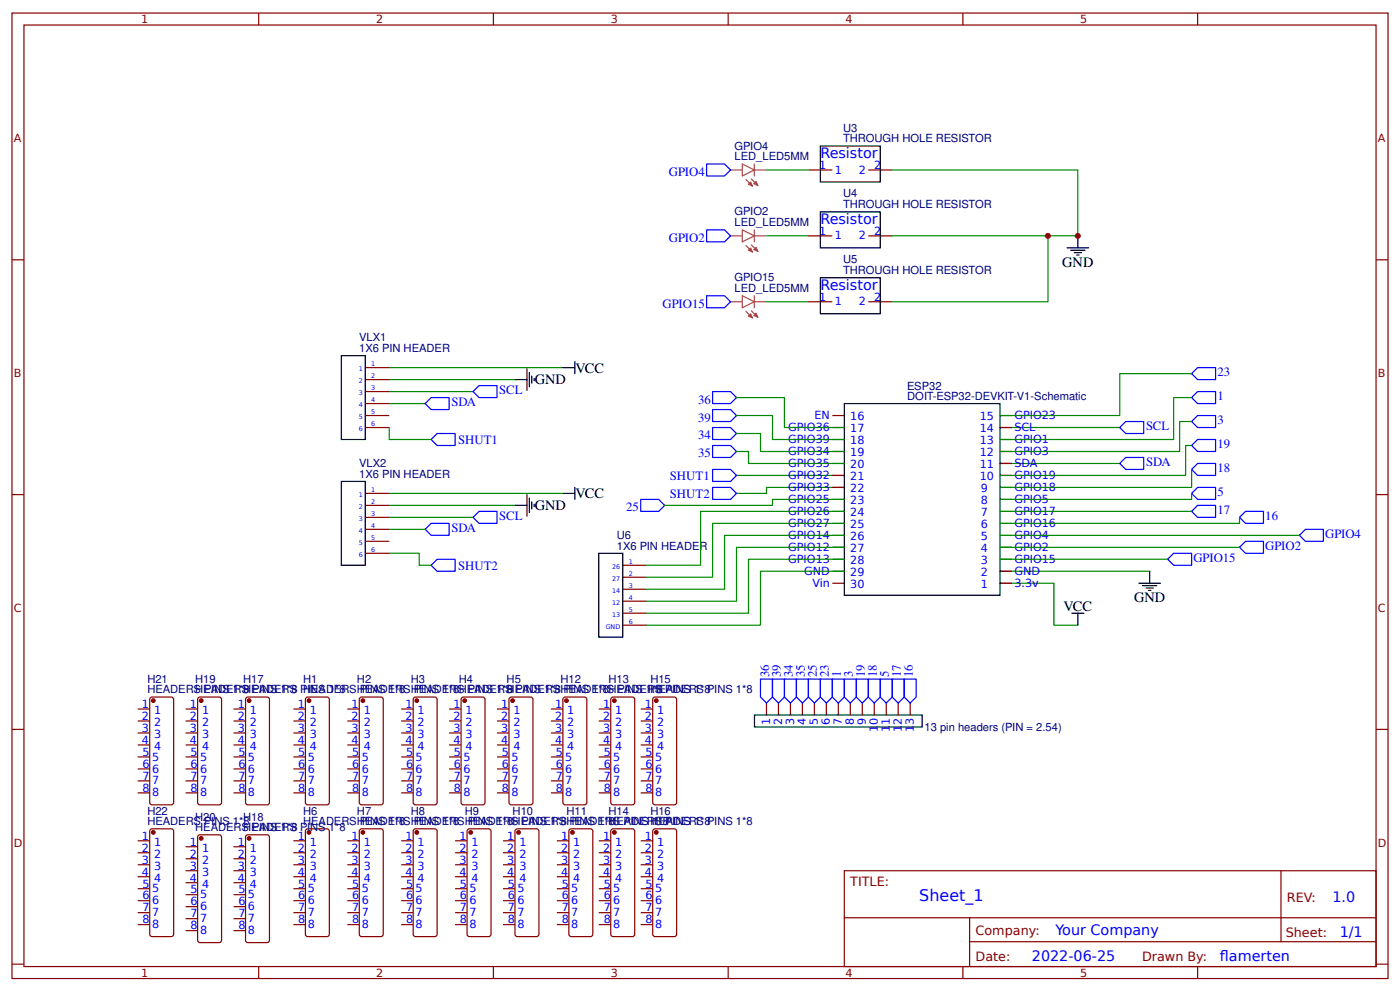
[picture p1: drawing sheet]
<svg xmlns="http://www.w3.org/2000/svg" width="309mm" height="219mm" viewBox="0 0 309 219" stroke-linecap="round" stroke-linejoin="round" font-family="sans-serif">
<g fill="none" stroke="#800" stroke-width=".26">
<path d="M2.6 2.9h304.1v213.2h-304.1zM5.3 5.5h298.7v208h-298.7zM57.1 2.9v2.6M109 2.9v2.6M160.9 2.9v2.6M212.7 2.9v2.6M264.6 2.9v2.6M178.6 37.5h5.3M191.8 37.5h5.3M2.6 57.4h2.7M178.6 52.1h5.3M191.8 52.1h5.3"/>
<path d="M304 57.4h2.7M178.6 66.6h5.3M191.8 66.6h5.3M80.7 91.8h5.3M80.7 94.4h5.3M80.7 81.2h5.3M80.7 83.8h5.3M80.7 86.5h5.3M80.7 89.1h5.3M183.9 91.8h2.6M183.9 94.4h2.6M183.9 97.1h2.6"/>
<path d="M183.9 99.7h2.6M220.9 91.8h2.7M220.9 94.4h2.7M220.9 97.1h2.7M220.9 99.7h2.7M2.6 109.2h2.7M80.7 109h5.3M80.7 111.6h5.3M80.7 114.3h5.3M80.7 116.9h5.3M80.7 119.6h5.3M183.9 102.4h2.6"/>
<path d="M183.9 105h2.6M183.9 107.7h2.6M183.9 110.3h2.6M183.9 113h2.6M183.9 115.6h2.6M183.9 118.2h2.6M220.9 102.4h2.7M220.9 105h2.7M220.9 107.7h2.7M220.9 110.3h2.7M220.9 113h2.7M220.9 115.6h2.7"/>
<path d="M220.9 118.2h2.7M304 109.2h2.7M80.7 122.2h5.3M137.6 124.9h5.3M137.6 127.5h5.3M137.6 130.1h5.3M137.6 132.8h5.3M137.6 135.4h5.3M137.6 138.1h5.3M183.9 120.9h2.6M183.9 123.5h2.6M183.9 126.2h2.6"/>
<path d="M183.9 128.8h2.6M220.9 120.9h2.7M220.9 123.5h2.7M220.9 126.2h2.7M220.9 128.8h2.7M30.4 156.6h2.7M30.4 159.3h2.7M33.3 154h4.5l.5 .2 .1 .3v22.7l-.1 .3-.5 .3h-4.2l-.3-.1-.2-.5v-22.7zM41 156.6h2.7M41 159.3h2.7M43.9 154h4.5l.5 .2v.3v22.7v.3l-.5 .3h-4.2l-.3-.1-.2-.5v-22.7zM51.6 156.6h2.6"/>
<path d="M51.6 159.3h2.6M54.5 154h4.5l.5 .2v.3v22.7v.3l-.5 .3h-4.2l-.3-.1-.3-.5v-22.7zM64.8 156.6h2.7M64.8 159.3h2.7M67.7 154h4.5l.5 .2 .1 .3v22.7l-.1 .3-.5 .3h-4.2l-.3-.1-.2-.5v-22.7zM76.7 156.6h2.7M76.7 159.3h2.7M79.6 154h4.5l.5 .2 .1 .3v22.7l-.1 .3-.5 .3h-4.2l-.3-.1-.2-.5v-22.7zM88.6 156.6h2.7M88.6 159.3h2.7M91.5 154h4.5l.5 .2 .1 .3v22.7l-.1 .3-.5 .3h-4.2l-.3-.1-.2-.5v-22.7zM99.2 156.6h2.7"/>
<path d="M99.2 159.3h2.7M101.9 154.2l.5-.2h4.2l.5 .2 .1 .3v22.7l-.1 .3-.5 .3h-4.2l-.3-.1-.2-.5zM109.8 156.6h2.6M109.8 159.3h2.6M112.5 154.2l.5-.2h4.2l.5 .2v.3v22.7v.3l-.5 .3h-4.2l-.3-.1-.3-.5zM121.7 156.6h2.7M121.7 159.3h2.7M124.6 154h4.5l.5 .2v.3v22.7v.3l-.5 .3h-4.2l-.3-.1-.2-.5v-22.7zM132.3 156.6h2.6M132.3 159.3h2.6M135.2 154h4.5l.5 .2v.3v22.7v.3l-.5 .3h-4.2l-.3-.1-.3-.5v-22.7zM141.6 156.6h2.6"/>
<path d="M141.6 159.3h2.6M144.5 154h4.5h.2l.3 .5v22.7l-.1 .3-.4 .3h-4.3l-.2-.1-.3-.5v-22.7zM169.3 155.3v2.6M172 155.3v2.6M174.6 155.3v2.6M177.3 155.3v2.6M179.9 155.3v2.6M182.6 155.3v2.6M185.2 155.3v2.6M187.9 155.3v2.6M190.5 155.3v2.6M193.1 155.3v2.6"/>
<path d="M195.8 155.3v2.6M198.4 155.3v2.6M201.1 155.3v2.6M2.6 161.1h2.7M30.4 161.9h2.7M30.4 164.5h2.7M30.4 167.2h2.7M30.4 169.8h2.7M30.4 172.5h2.7M30.4 175.1h2.7M41 161.9h2.7M41 164.5h2.7"/>
<path d="M41 167.2h2.7M41 169.8h2.7M41 172.5h2.7M41 175.1h2.7M51.6 161.9h2.6M51.6 164.5h2.6M51.6 167.2h2.6M51.6 169.8h2.6M51.6 172.5h2.6M51.6 175.1h2.6M64.8 161.9h2.7M64.8 164.5h2.7"/>
<path d="M64.8 167.2h2.7M64.8 169.8h2.7M64.8 172.5h2.7M64.8 175.1h2.7M76.7 161.9h2.7M76.7 164.5h2.7M76.7 167.2h2.7M76.7 169.8h2.7M76.7 172.5h2.7M76.7 175.1h2.7M88.6 161.9h2.7M88.6 164.5h2.7"/>
<path d="M88.6 167.2h2.7M88.6 169.8h2.7M88.6 172.5h2.7M88.6 175.1h2.7M99.2 161.9h2.7M99.2 164.5h2.7M99.2 167.2h2.7M99.2 169.8h2.7M99.2 172.5h2.7M99.2 175.1h2.7M109.8 161.9h2.6M109.8 164.5h2.6"/>
<path d="M109.8 167.2h2.6M109.8 169.8h2.6M109.8 172.5h2.6M109.8 175.1h2.6M121.7 161.9h2.7M121.7 164.5h2.7M121.7 167.2h2.7M121.7 169.8h2.7M121.7 172.5h2.7M121.7 175.1h2.7M132.3 161.9h2.6M132.3 164.5h2.6"/>
<path d="M132.3 167.2h2.6M132.3 169.8h2.6M132.3 172.5h2.6M132.3 175.1h2.6M141.6 161.9h2.6M141.6 164.5h2.6M141.6 167.2h2.6M141.6 169.8h2.6M141.6 172.5h2.6M141.6 175.1h2.6M304 161.1h2.7M30.4 185.7h2.7"/>
<path d="M30.4 188.4h2.7M30.4 191h2.7M30.4 193.6h2.7M30.4 196.3h2.7M30.4 198.9h2.7M33.1 183.3l.5-.2h4.2l.5 .2 .1 .3v22.7l-.3 .5-.3 .1h-4.2l-.3-.1-.2-.5zM41 187h2.7M41 189.7h2.7M41 192.3h2.7M41 195h2.7M41 197.6h2.7M43.7 184.7l.5-.3h4.2l.5 .3v.2v22.8l-.2 .4-.3 .1h-4.2l-.3-.1-.2-.4z"/>
<path d="M51.6 187h2.6M51.6 189.7h2.6M51.6 192.3h2.6M51.6 195h2.6M51.6 197.6h2.6M54.3 184.7l.5-.3h4.2l.5 .3v.2v22.8l-.2 .4-.3 .1h-4.2l-.3-.1-.3-.4zM64.8 185.7h2.7M64.8 188.4h2.7M64.8 191h2.7M64.8 193.6h2.7M64.8 196.3h2.7M64.8 198.9h2.7"/>
<path d="M67.5 183.3l.5-.2h4.2l.5 .2 .1 .3v22.7l-.3 .5-.3 .1h-4.2l-.3-.1-.2-.5zM76.7 185.7h2.7M76.7 188.4h2.7M76.7 191h2.7M76.7 193.6h2.7M76.7 196.3h2.7M76.7 198.9h2.7M79.4 183.3l.5-.2h4.2l.5 .2 .1 .3v22.7l-.3 .5-.3 .1h-4.2l-.3-.1-.2-.5zM88.6 185.7h2.7M88.6 188.4h2.7M88.6 191h2.7M88.6 193.6h2.7"/>
<path d="M88.6 196.3h2.7M88.6 198.9h2.7M91.4 183.3l.4-.2h4.2l.5 .2 .1 .3v22.7l-.3 .5-.3 .1h-4.2l-.3-.1-.2-.5zM100.5 185.7h2.7M100.5 188.4h2.7M100.5 191h2.7M100.5 193.6h2.7M100.5 196.3h2.7M100.5 198.9h2.7M103.3 183.3l.4-.2h4.2l.5 .2 .1 .3v22.7l-.3 .5-.3 .1h-4.2l-.3-.1-.2-.5zM111.1 185.7h2.7M111.1 188.4h2.7"/>
<path d="M111.1 191h2.7M111.1 193.6h2.7M111.1 196.3h2.7M111.1 198.9h2.7M113.8 183.3l.5-.2h4.2l.5 .2 .1 .3v22.7l-.3 .5-.3 .1h-4.2l-.3-.1-.2-.5zM123 185.7h2.7M123 188.4h2.7M123 191h2.7M123 193.6h2.7M123 196.3h2.7M123 198.9h2.7M125.7 183.3l.5-.2h4.2l.5 .2 .1 .3v22.7l-.3 .5-.3 .1h-4.2l-.3-.1-.2-.5z"/>
<path d="M132.3 185.7h2.6M132.3 188.4h2.6M132.3 191h2.6M132.3 193.6h2.6M132.3 196.3h2.6M132.3 198.9h2.6M135 183.3l.5-.2h4.2l.5 .2v.3v22.7l-.2 .5-.3 .1h-4.2l-.3-.1-.3-.5zM141.6 185.7h2.6M141.6 188.4h2.6M141.6 191h2.6M141.6 193.6h2.6M141.6 196.3h2.6"/>
<path d="M141.6 198.9h2.6M144.3 183.3l.4-.2h4.3l.4 .2 .1 .3v22.7l-.3 .5-.2 .1h-4.3l-.2-.1-.3-.5zM186.5 192.3h117.5v21.2h-117.5zM283 192.3v15.7M2.6 213h2.7M30.4 201.6h2.7M30.4 204.2h2.7M41 200.3h2.7M41 202.9h2.7M41 205.6h2.7M51.6 200.3h2.6M51.6 202.9h2.6"/>
<path d="M51.6 205.6h2.6M57.1 213.5v2.6M64.8 201.6h2.7M64.8 204.2h2.7M76.7 201.6h2.7M76.7 204.2h2.7M88.6 201.6h2.7M88.6 204.2h2.7M100.5 201.6h2.7M100.5 204.2h2.7M109 213.5v2.6M111.1 201.6h2.7"/>
<path d="M111.1 204.2h2.7M123 201.6h2.7M123 204.2h2.7M132.3 201.6h2.6M132.3 204.2h2.6M141.6 201.6h2.6M141.6 204.2h2.6M160.9 213.5v2.6M186.6 202.7h117.3M212.7 213.5v2.6M214.2 208h89.7M214.2 202.7v10.6"/>
<path d="M264.6 213.5v2.6M304 213h2.7"/>
</g>
<g fill="none" stroke="#000" stroke-width=".26">
<path d="M181.2 32.3h13.3v7.9h-13.3zM181.2 46.8h13.3v7.9h-13.3zM235.7 54.7h4.8M236.5 55.3h3.2M237.3 55.8h1.6M237.9 56.3h.5M238.1 52.1v2.6M75.4 78.6h5.3v18.5h-5.3zM127 79.9v2.6M181.2 61.4h13.3v7.9h-13.3zM113.8 83.8h2.6M116.4 81.5v4.7"/>
<path d="M116.9 82.3v3.1M117.5 83.1v1.5M118 83.6v.5M124.4 81.2h2.6M186.5 89.1h34.4v42.4h-34.4zM75.4 106.3h5.3v18.6h-5.3zM113.8 111.6h2.6M116.4 109.2v4.8M116.9 110v3.2M117.5 110.8v1.6M118 111.4v.5M124.4 109h2.6"/>
<path d="M127 107.7v2.6M132.3 122.2h5.3v18.5h-5.3zM236.8 135.4h2.6M238.1 135.4v2.7M251.6 128.8h4.8M252.4 129.4h3.2M253.2 129.9h1.6M253.7 130.4h.6M254 126.2v2.6M166.7 157.9h37v2.7h-37z"/>
</g>
<g fill="none" stroke="#00f" stroke-width=".26">
<path d="M156.1 36.2h4l1.3 1.3-1.3 1.4h-4zM156.1 50.8h4l1.3 1.3-1.3 1.3h-4zM156.1 65.3h4l1.3 1.3-1.3 1.4h-4zM95.2 97.1l1.4-1.3h3.9v2.6h-3.9zM95.2 87.8h4v2.7h-4l-1.3-1.4zM104.5 86.5l1.3-1.3h4v2.6h-4zM157.4 86.5h4l1.3 1.3-1.3 1.3h-4zM157.4 90.5h4l1.3 1.3-1.3 1.3h-4zM157.4 94.4h4l1.3 1.4-1.3 1.3h-4zM157.4 98.4h4l1.3 1.3-1.3 1.3h-4zM247.4 94.4l1.3-1.3h4v2.7h-4zM263.3 82.5l1.3-1.3h4v2.6h-4z"/>
<path d="M263.3 87.8l1.3-1.3h4v2.6h-4zM263.3 93.1l1.3-1.3h4v2.6h-4zM263.3 98.4l1.3-1.3h4v2.6h-4zM95.2 115.6h4v2.6h-4l-1.3-1.3zM104.5 114.3l1.3-1.3h4v2.6h-4zM141.6 110.3h3.9l1.3 1.3-1.3 1.4h-3.9zM157.4 107.7h4l1.3 1.3-1.3 1.3h-4zM157.4 103.7h4l1.3 1.3-1.3 1.3h-4zM247.4 102.4l1.3-1.4h4v2.7h-4zM263.3 103.7l1.3-1.3h4v2.6h-4zM263.3 109l1.3-1.3h4v2.6h-4zM263.3 113l1.3-1.4h4v2.7h-4z"/>
<path d="M275.2 113h3.9v2.6h-3.9l-1.4-1.3zM287.1 118.2l1.3-1.3h4v2.7h-4zM95.2 124.9l1.4-1.4h3.9v2.7h-3.9zM259.3 122.2h4v2.7h-4l-1.3-1.4zM273.8 120.9l1.4-1.3h3.9v2.6h-3.9zM168 150h2.7v4l-1.4 1.3-1.3-1.3zM170.7 150h2.6v4l-1.3 1.3-1.3-1.3zM173.3 150h2.6v4l-1.3 1.3-1.3-1.3zM175.9 150h2.7v4l-1.3 1.3-1.4-1.3zM178.6 150h2.6v4l-1.3 1.3-1.3-1.3zM181.2 150h2.7v4l-1.3 1.3-1.4-1.3zM183.9 150h2.6v4l-1.3 1.3-1.3-1.3z"/>
<path d="M186.5 150h2.7v4l-1.3 1.3-1.4-1.3zM189.2 150h2.6v4l-1.3 1.3-1.3-1.3zM191.8 150h2.7v4l-1.4 1.3-1.3-1.3zM194.5 150h2.6v4l-1.3 1.3-1.3-1.3zM197.1 150h2.7v4l-1.4 1.3-1.3-1.3zM199.8 150h2.6v4l-1.3 1.3-1.3-1.3z"/>
</g>
<g fill="none" stroke="#080" stroke-width=".26">
<path d="M169.3 37.5h9.3M197.1 37.5h41v14.6h-41M169.3 52.1h9.3M231.5 52.1v14.5h-34.4M169.3 66.6h9.3M86 94.4v2.7h9.2M86 89.1h7.9M86 86.5h18.5M86 83.8h27.8M86 81.2h38.4M162.7 87.8h10.6v6.6h13.2M162.7 91.8h8v5.3h15.8"/>
<path d="M162.7 95.8h5.3v3.9h18.5M162.7 99.7h2.7v2.7h21.1M220.9 94.4h26.5M263.3 82.5h-15.9v9.3h-26.5M263.3 87.8h-4v9.3h-38.4M263.3 93.1h-2.7v6.6h-39.7M263.3 98.4h-1.4v6.6h-41M86 109h38.4M86 111.6h27.8M86 114.3h18.5M86 116.9h7.9M162.7 105h23.8"/>
<path d="M186.5 107.7h-17.2v1.3h-6.6M186.5 118.2h-26.4v11.9h-17.2M186.5 115.6h-29.1v11.9h-14.5M186.5 113h-31.7v11.9h-11.9M186.5 110.3h-15.8v1.3h-23.9M220.9 102.4h26.5M220.9 118.2h66.2M220.9 113h42.4M263.3 103.7v4h-42.4M263.3 109v1.3h-42.4M273.8 114.3v1.3h-52.9M86 122.2h6.6v2.7h2.6"/>
<path d="M186.5 126.2h-18.5v11.9h-25.1M186.5 123.5h-21.1v11.9h-22.5M186.5 120.9h-23.8v11.9h-19.8M220.9 128.8h11.9v9.3h5.3M220.9 126.2h33.1M220.9 120.9h52.9M220.9 123.5h37.1"/>
</g>
<g fill="none" stroke="#a54b4b" stroke-width=".26">
<path d="M161.4 37.5h2.6M164 36.2l2.6 1.3-2.6 1.4zM164.8 39.7l1.4 1.4M166 39.5l1.4 1.5M166.6 36.2v2.7M166.7 37.5h2.6M161.4 52.1h2.6M164 50.8l2.6 1.3-2.6 1.3zM164.8 54.2l1.4 1.5M166 54.1l1.4 1.4M166.6 50.8v2.6M166.7 52.1h2.6"/>
<path d="M161.4 66.6h2.6M164 65.3l2.6 1.3-2.6 1.4zM164.8 68.8l1.4 1.4M166 68.6l1.4 1.5M166.6 65.3v2.7M166.7 66.6h2.6"/>
</g>
<g fill="#a54b4b" stroke="#a54b4b" stroke-width=".22">
<path d="M165.3 40.7l.6-.5 .3 .9z"/>
<path d="M166.5 40.6l.5-.5 .4 .9z"/>
<path d="M165.3 55.3l.6-.6 .3 1z"/>
<path d="M166.5 55.1l.5-.5 .4 .9z"/>
<path d="M165.3 69.8l.6-.5 .3 .9z"/>
<path d="M166.5 69.7l.5-.5 .4 .9z"/>
</g>
<g fill="#800" stroke="#800" stroke-width=".26">
<circle cx="68.3" cy="154.8" r=".4"/>
<circle cx="80.2" cy="154.8" r=".4"/>
<circle cx="92.1" cy="154.8" r=".4"/>
<circle cx="102.7" cy="154.8" r=".4"/>
<circle cx="113.2" cy="154.8" r=".4"/>
<circle cx="68.3" cy="183.9" r=".4"/>
<circle cx="80.2" cy="183.9" r=".4"/>
<circle cx="92.1" cy="183.9" r=".4"/>
<circle cx="104" cy="183.9" r=".4"/>
<circle cx="114.6" cy="183.9" r=".4"/>
<circle cx="126.5" cy="183.9" r=".4"/>
<circle cx="125.1" cy="154.8" r=".4"/>
<circle cx="135.7" cy="154.8" r=".4"/>
<circle cx="135.7" cy="183.9" r=".4"/>
<circle cx="145" cy="154.8" r=".4"/>
<circle cx="145" cy="183.9" r=".4"/>
<circle cx="55" cy="154.8" r=".4"/>
<circle cx="55" cy="185.2" r=".4"/>
<circle cx="44.4" cy="154.8" r=".4"/>
<circle cx="44.4" cy="185.2" r=".4"/>
<circle cx="33.9" cy="154.8" r=".4"/>
<circle cx="33.9" cy="183.9" r=".4"/>
</g>
<g fill="#c00">
<circle cx="238.1" cy="52.1" r=".66"/>
<circle cx="231.5" cy="52.1" r=".66"/>
</g>
<text font-size="3.5" fill="#00f" x="203.1" y="199.1">Sheet_1</text>
<g font-size="3.2" fill="#00f">
<text x="181.2" y="34.9">Resistor</text>
<text x="181.2" y="49.5">Resistor</text>
<text x="181.2" y="64">Resistor</text>
<text x="294.4" y="199.3">1.0</text>
<text x="233.2" y="206.4">Your Company</text>
<text x="296" y="207">1/1</text>
<text x="228" y="212.3">2022-06-25</text>
<text x="269.5" y="212.2">famerten</text>
<text x="269.5" y="212.2">l</text>
</g>
<g font-size="3.2">
<text x="234.7" y="59">GND</text>
<text x="127.1" y="82.3">VCC</text>
<text x="118.1" y="84.9">GND</text>
<text x="118.1" y="112.7">GND</text>
<text x="127.1" y="110.1">VCC</text>
<text x="234.9" y="134.9">VCC</text>
<text x="250.6" y="133.1">GND</text>
</g>
<g font-size="2.8" fill="#00f">
<text x="147.8" y="38.9">GPIO4</text>
<text x="147.8" y="53.4">GPIO2</text>
<text x="146.4" y="68">GPIO15</text>
<text x="269" y="83.1">23</text>
<text x="99.7" y="89.7">SDA</text>
<text x="110.3" y="87.1">SCL</text>
<text x="154.2" y="89.1">36</text>
<text x="269" y="88.4">1</text>
<text x="154.2" y="93.1">39</text>
<text x="253.2" y="95">SCL</text>
<text x="269" y="93.7">3</text>
<text x="101.2" y="98">SHUT1</text>
<text x="154.2" y="97.1">34</text>
<text x="154.2" y="101">35</text>
<text x="269" y="99">19</text>
<text x="148" y="106">SHUT1</text>
<text x="253.2" y="103">SDA</text>
<text x="269" y="104.3">18</text>
<text x="138.3" y="113">25</text>
<text x="148" y="109.9">SHUT2</text>
<text x="269" y="109.5">5</text>
<text x="269" y="113.5">17</text>
<text x="99.7" y="117.5">SDA</text>
<text x="110.3" y="114.9">SCL</text>
<text x="279.5" y="114.8">16</text>
<text x="292.8" y="118.8">GPIO4</text>
<text x="101.2" y="125.8">SHUT2</text>
<text x="263.7" y="124.1">GPIO15</text>
<text x="279.5" y="121.5">GPIO2</text>
<text x="169.9" y="149.6" transform="rotate(-90 169.9 149.6)">36</text>
<text x="172.5" y="149.6" transform="rotate(-90 172.5 149.6)">39</text>
<text x="175.2" y="149.6" transform="rotate(-90 175.2 149.6)">34</text>
<text x="177.8" y="149.6" transform="rotate(-90 177.8 149.6)">35</text>
<text x="180.5" y="149.6" transform="rotate(-90 180.5 149.6)">25</text>
<text x="183.1" y="149.6" transform="rotate(-90 183.1 149.6)">23</text>
<text x="185.8" y="149.6" transform="rotate(-90 185.8 149.6)">1</text>
<text x="188.4" y="149.6" transform="rotate(-90 188.4 149.6)">3</text>
<text x="191.1" y="149.6" transform="rotate(-90 191.1 149.6)">19</text>
<text x="193.7" y="149.6" transform="rotate(-90 193.7 149.6)">18</text>
<text x="196.4" y="149.6" transform="rotate(-90 196.4 149.6)">5</text>
<text x="199" y="149.6" transform="rotate(-90 199 149.6)">17</text>
<text x="201.6" y="149.6" transform="rotate(-90 201.6 149.6)">16</text>
</g>
<g font-size="2.8" fill="#800">
<text x="187.9" y="195.8">TITLE:</text>
<text x="284.3" y="199.3">REV:</text>
<text x="215.5" y="206.4">Company:</text>
<text x="284.1" y="206.9">Sheet:</text>
<text x="215.5" y="212.2">Date:</text>
<text x="252.3" y="212.2">Drawn By:</text>
</g>
<g font-size="2.5" fill="#800">
<text x="31.2" y="5.1">1</text>
<text x="83.1" y="5.1">2</text>
<text x="134.9" y="5.1">3</text>
<text x="186.8" y="5.1">4</text>
<text x="238.7" y="5.1">5</text>
<text x="3" y="31.5">A</text>
<text x="304.4" y="31.5">A</text>
<text x="3" y="83.3">B</text>
<text x="304.4" y="83.3">B</text>
<text x="3" y="135.2">C</text>
<text x="304.4" y="135.2">C</text>
<text x="3" y="187">D</text>
<text x="304.4" y="187">D</text>
<text x="31.2" y="215.7">1</text>
<text x="83.1" y="215.7">2</text>
<text x="134.9" y="215.7">3</text>
<text x="186.8" y="215.7">4</text>
<text x="238.7" y="215.7">5</text>
</g>
<g font-size="2.5" fill="#000080">
<text x="186.3" y="29.1">U3</text>
<text x="162.3" y="35.4">LED_LED5MM</text>
<text x="162.3" y="33">GPIO4</text>
<text x="186.3" y="31.5">THROUGH HOLE RESISTOR</text>
<text x="162.3" y="47.6">GPIO2</text>
<text x="186.3" y="46">THROUGH HOLE RESISTOR</text>
<text x="186.3" y="43.6">U4</text>
<text x="162.3" y="50">LED_LED5MM</text>
<text x="186.3" y="58.2">U5</text>
<text x="162.3" y="64.5">LED_LED5MM</text>
<text x="162.3" y="62.1">GPIO15</text>
<text x="186.3" y="60.6">THROUGH HOLE RESISTOR</text>
<text x="79.4" y="77.8">1X6 PIN HEADER</text>
<text x="79.4" y="75.4">VLX1</text>
<text x="200.4" y="88.3">DOIT-ESP32-DEVKIT-V1-Schematic</text>
<text x="200.4" y="86">ESP32</text>
<text x="79.4" y="105.5">1X6 PIN HEADER</text>
<text x="79.4" y="103.2">VLX2</text>
<text x="136.3" y="119">U6</text>
<text x="136.3" y="121.4">1X6 PIN HEADER</text>
<text x="32.6" y="153.1">HEADERS PINS 1*8</text>
<text x="32.6" y="150.8">H21</text>
<text x="43.1" y="153.1">HEADERS PINS 1*8 HEADERS PINS 1*8 HEADERS PINS 1*8</text>
<text x="43.1" y="150.8">H19</text>
<text x="53.7" y="153.1">HEADERS PINS 1*8</text>
<text x="53.7" y="150.8">H17</text>
<text x="66.9" y="150.8">H1</text>
<text x="78.9" y="153.1">HEADERS PINS 1*8HEADERS PINS 1*8HEADERS PINS 1*8</text>
<text x="78.9" y="150.8">H2</text>
<text x="90.8" y="150.8">H3</text>
<text x="101.3" y="150.8">H4</text>
<text x="111.9" y="153.1">HEADERS PINS 1*8HEADERS PINS 1*8</text>
<text x="111.9" y="150.8">H5</text>
<text x="123.8" y="150.8">H12</text>
<text x="134.4" y="150.8">H13</text>
<text x="143.7" y="153.1">HEADERS PINS 1*8</text>
<text x="143.7" y="150.8">H15</text>
<text x="204.3" y="161.4">13 pin headers (PIN = 2.54)</text>
<text x="32.6" y="179.9">H22</text>
<text x="66.9" y="179.9">H6</text>
<text x="78.9" y="179.9">H7</text>
<text x="90.8" y="179.9">H8</text>
<text x="102.7" y="179.9">H9</text>
<text x="113.3" y="179.9">H10</text>
<text x="125.2" y="179.9">H11</text>
<text x="134.4" y="179.9">H14</text>
<text x="143.7" y="179.9">H16</text>
<text x="32.6" y="182.2">HEADERS PINS 1*8</text>
<text x="43.1" y="183.6">HEADERS PINS 1*8</text>
<text x="43.1" y="181.3">H20</text>
<text x="53.7" y="183.6">HEADERS PINS 1*8</text>
<text x="53.7" y="181.3">H18</text>
<text x="66.9" y="182.2">HEADERS PINS 1*8 HEADERS PINS 1*8HEADERS PINS 1*8</text>
<text x="78.9" y="182.2">HEADERS PINS 1*8 HEADERS PINS 1*8HEADERS PINS 1*8</text>
<text x="134.4" y="182.2">HEADERS PINS 1*8</text>
<text x="143.7" y="182.2">HEADERS PINS 1*8</text>
</g>
<g font-size="2.5" fill="#00f">
<text x="181" y="37.3">1</text>
<text x="184.4" y="38.3">1</text>
<text x="189.7" y="38.3">2</text>
<text x="193.1" y="37.3">2</text>
<text x="181" y="51.8">1</text>
<text x="184.4" y="52.9">1</text>
<text x="189.7" y="52.9">2</text>
<text x="193.1" y="51.8">2</text>
<text x="181" y="66.4">1</text>
<text x="184.4" y="67.4">1</text>
<text x="189.7" y="67.4">2</text>
<text x="193.1" y="66.4">2</text>
<text x="174.1" y="95.2">GPIO36</text>
<text x="179.9" y="92.6">EN</text>
<text x="187.9" y="92.8">16</text>
<text x="187.9" y="95.5">17</text>
<text x="216.5" y="92.8">15</text>
<text x="216.5" y="95.5">14</text>
<text x="224.1" y="92.6">GPIO23</text>
<text x="224.1" y="95.2">SCL</text>
<text x="174.1" y="97.9">GPIO39</text>
<text x="174.1" y="100.5">GPIO34</text>
<text x="187.9" y="98.1">18</text>
<text x="187.9" y="100.8">19</text>
<text x="216.5" y="98.1">13</text>
<text x="216.5" y="100.8">12</text>
<text x="224.1" y="97.9">GPIO1</text>
<text x="224.1" y="100.5">GPIO3</text>
<text x="174.1" y="103.2">GPIO35</text>
<text x="174.1" y="105.8">GPIO32</text>
<text x="187.9" y="103.4">20</text>
<text x="187.9" y="106.1">21</text>
<text x="216.5" y="103.4">11</text>
<text x="216.5" y="106.1">10</text>
<text x="224.1" y="103.2">SDA</text>
<text x="224.1" y="105.8">GPIO19</text>
<text x="174.1" y="108.5">GPIO33</text>
<text x="174.1" y="111.1">GPIO25</text>
<text x="174.1" y="113.7">GPIO26</text>
<text x="187.9" y="108.7">22</text>
<text x="187.9" y="111.4">23</text>
<text x="216.7" y="108.7">9</text>
<text x="216.7" y="111.4">8</text>
<text x="224.1" y="108.5">GPIO18</text>
<text x="224.1" y="111.1">GPIO5</text>
<text x="224.1" y="113.7">GPIO17</text>
<text x="174.1" y="116.4">GPIO27</text>
<text x="174.1" y="119">GPIO14</text>
<text x="187.9" y="114">24</text>
<text x="187.9" y="116.7">25</text>
<text x="187.9" y="119.3">26</text>
<text x="216.7" y="114">7</text>
<text x="216.7" y="116.7">6</text>
<text x="216.7" y="119.3">5</text>
<text x="224.1" y="116.4">GPIO16</text>
<text x="224.1" y="119">GPIO4</text>
<text x="174.1" y="121.7">GPIO12</text>
<text x="174.1" y="124.3">GPIO13</text>
<text x="187.9" y="121.9">27</text>
<text x="187.9" y="124.6">28</text>
<text x="216.7" y="121.9">4</text>
<text x="216.7" y="124.6">3</text>
<text x="224.1" y="121.7">GPIO2</text>
<text x="224.1" y="124.3">GPIO15</text>
<text x="177.7" y="127">GND</text>
<text x="179.5" y="129.6">Vin</text>
<text x="187.9" y="127.2">29</text>
<text x="187.9" y="129.9">30</text>
<text x="216.7" y="127.2">2</text>
<text x="216.7" y="129.9">1</text>
<text x="224.1" y="127">GND</text>
<text x="224.1" y="129.6">3.3v</text>
<text x="31.4" y="156.3">1</text>
<text x="31.4" y="159">2</text>
<text x="31.4" y="161.6">3</text>
<text x="34.1" y="157.7">1</text>
<text x="34.1" y="160.3">2</text>
<text x="42" y="156.3">1</text>
<text x="42" y="159">2</text>
<text x="42" y="161.6">3</text>
<text x="44.6" y="157.7">1</text>
<text x="44.6" y="160.3">2</text>
<text x="52.5" y="156.3">1</text>
<text x="52.5" y="159">2</text>
<text x="52.5" y="161.6">3</text>
<text x="55.2" y="157.7">1</text>
<text x="55.2" y="160.3">2</text>
<text x="65.8" y="156.3">1</text>
<text x="65.8" y="159">2</text>
<text x="65.8" y="161.6">3</text>
<text x="68.4" y="157.7">1</text>
<text x="68.4" y="160.3">2</text>
<text x="77.7" y="156.3">1</text>
<text x="77.7" y="159">2</text>
<text x="77.7" y="161.6">3</text>
<text x="80.4" y="157.7">1</text>
<text x="80.4" y="160.3">2</text>
<text x="89.6" y="156.3">1</text>
<text x="89.6" y="159">2</text>
<text x="89.6" y="161.6">3</text>
<text x="92.3" y="157.7">1</text>
<text x="92.3" y="160.3">2</text>
<text x="100.2" y="156.3">1</text>
<text x="100.2" y="159">2</text>
<text x="100.2" y="161.6">3</text>
<text x="102.8" y="157.7">1</text>
<text x="102.8" y="160.3">2</text>
<text x="110.7" y="156.3">1</text>
<text x="110.7" y="159">2</text>
<text x="110.7" y="161.6">3</text>
<text x="113.4" y="157.7">1</text>
<text x="113.4" y="160.3">2</text>
<text x="122.7" y="156.3">1</text>
<text x="122.7" y="159">2</text>
<text x="122.7" y="161.6">3</text>
<text x="125.3" y="157.7">1</text>
<text x="125.3" y="160.3">2</text>
<text x="133.2" y="156.3">1</text>
<text x="133.2" y="159">2</text>
<text x="133.2" y="161.6">3</text>
<text x="135.9" y="157.7">1</text>
<text x="135.9" y="160.3">2</text>
<text x="142.5" y="156.3">1</text>
<text x="142.5" y="159">2</text>
<text x="142.5" y="161.6">3</text>
<text x="145.2" y="157.7">1</text>
<text x="145.2" y="160.3">2</text>
<text x="170.1" y="160" transform="rotate(-90 170.1 160)">1</text>
<text x="172.8" y="160" transform="rotate(-90 172.8 160)">2</text>
<text x="175.4" y="160" transform="rotate(-90 175.4 160)">3</text>
<text x="178.1" y="160" transform="rotate(-90 178.1 160)">4</text>
<text x="180.7" y="160" transform="rotate(-90 180.7 160)">5</text>
<text x="183.4" y="160" transform="rotate(-90 183.4 160)">6</text>
<text x="186" y="160" transform="rotate(-90 186 160)">7</text>
<text x="188.6" y="160" transform="rotate(-90 188.6 160)">8</text>
<text x="191.3" y="160" transform="rotate(-90 191.3 160)">9</text>
<text x="193.9" y="161.6" transform="rotate(-90 193.9 161.6)">10</text>
<text x="196.6" y="161.6" transform="rotate(-90 196.6 161.6)">11</text>
<text x="199.2" y="161.6" transform="rotate(-90 199.2 161.6)">12</text>
<text x="201.9" y="161.6" transform="rotate(-90 201.9 161.6)">13</text>
<text x="31.4" y="164.3">4</text>
<text x="31.5" y="166.9">5</text>
<text x="33.6" y="168">5</text>
<text x="34.1" y="163">3</text>
<text x="34.1" y="165.6">4</text>
<text x="42" y="164.3">4</text>
<text x="42.1" y="166.9">5</text>
<text x="44.2" y="168">5</text>
<text x="44.6" y="163">3</text>
<text x="44.6" y="165.6">4</text>
<text x="52.5" y="164.3">4</text>
<text x="52.7" y="166.9">5</text>
<text x="54.8" y="168">5</text>
<text x="55.2" y="163">3</text>
<text x="55.2" y="165.6">4</text>
<text x="65.8" y="164.3">4</text>
<text x="65.9" y="166.9">5</text>
<text x="68" y="168">5</text>
<text x="68.4" y="163">3</text>
<text x="68.4" y="165.6">4</text>
<text x="77.7" y="164.3">4</text>
<text x="77.8" y="166.9">5</text>
<text x="79.9" y="168">5</text>
<text x="80.4" y="163">3</text>
<text x="80.4" y="165.6">4</text>
<text x="89.6" y="164.3">4</text>
<text x="89.7" y="166.9">5</text>
<text x="91.8" y="168">5</text>
<text x="92.3" y="163">3</text>
<text x="92.3" y="165.6">4</text>
<text x="100.2" y="164.3">4</text>
<text x="100.3" y="166.9">5</text>
<text x="102.4" y="168">5</text>
<text x="102.8" y="163">3</text>
<text x="102.8" y="165.6">4</text>
<text x="110.7" y="164.3">4</text>
<text x="110.9" y="166.9">5</text>
<text x="113" y="168">5</text>
<text x="113.4" y="163">3</text>
<text x="113.4" y="165.6">4</text>
<text x="122.7" y="164.3">4</text>
<text x="122.8" y="166.9">5</text>
<text x="124.9" y="168">5</text>
<text x="125.3" y="163">3</text>
<text x="125.3" y="165.6">4</text>
<text x="133.2" y="164.3">4</text>
<text x="133.4" y="166.9">5</text>
<text x="135.5" y="168">5</text>
<text x="135.9" y="163">3</text>
<text x="135.9" y="165.6">4</text>
<text x="142.5" y="164.3">4</text>
<text x="142.6" y="166.9">5</text>
<text x="144.7" y="168">5</text>
<text x="145.2" y="163">3</text>
<text x="145.2" y="165.6">4</text>
<text x="31.5" y="169.6">6</text>
<text x="31.5" y="172.2">7</text>
<text x="33.6" y="170.6">6</text>
<text x="33.6" y="173.3">7</text>
<text x="42.1" y="169.6">6</text>
<text x="42.1" y="172.2">7</text>
<text x="44.2" y="170.6">6</text>
<text x="44.2" y="173.3">7</text>
<text x="52.7" y="169.6">6</text>
<text x="52.7" y="172.2">7</text>
<text x="54.8" y="170.6">6</text>
<text x="54.8" y="173.3">7</text>
<text x="65.9" y="169.6">6</text>
<text x="65.9" y="172.2">7</text>
<text x="68" y="170.6">6</text>
<text x="68" y="173.3">7</text>
<text x="77.8" y="169.6">6</text>
<text x="77.8" y="172.2">7</text>
<text x="79.9" y="170.6">6</text>
<text x="79.9" y="173.3">7</text>
<text x="89.7" y="169.6">6</text>
<text x="89.7" y="172.2">7</text>
<text x="91.8" y="170.6">6</text>
<text x="91.8" y="173.3">7</text>
<text x="100.3" y="169.6">6</text>
<text x="100.3" y="172.2">7</text>
<text x="102.4" y="170.6">6</text>
<text x="102.4" y="173.3">7</text>
<text x="110.9" y="169.6">6</text>
<text x="110.9" y="172.2">7</text>
<text x="113" y="170.6">6</text>
<text x="113" y="173.3">7</text>
<text x="122.8" y="169.6">6</text>
<text x="122.8" y="172.2">7</text>
<text x="124.9" y="170.6">6</text>
<text x="124.9" y="173.3">7</text>
<text x="133.4" y="169.6">6</text>
<text x="133.4" y="172.2">7</text>
<text x="135.5" y="170.6">6</text>
<text x="135.5" y="173.3">7</text>
<text x="142.6" y="169.6">6</text>
<text x="142.6" y="172.2">7</text>
<text x="144.7" y="170.6">6</text>
<text x="144.7" y="173.3">7</text>
<text x="31.5" y="174.9">8</text>
<text x="33.6" y="175.9">8</text>
<text x="42.1" y="174.9">8</text>
<text x="44.2" y="175.9">8</text>
<text x="52.7" y="174.9">8</text>
<text x="54.8" y="175.9">8</text>
<text x="65.9" y="174.9">8</text>
<text x="68" y="175.9">8</text>
<text x="77.8" y="174.9">8</text>
<text x="79.9" y="175.9">8</text>
<text x="89.7" y="174.9">8</text>
<text x="91.8" y="175.9">8</text>
<text x="100.3" y="174.9">8</text>
<text x="102.4" y="175.9">8</text>
<text x="110.9" y="174.9">8</text>
<text x="113" y="175.9">8</text>
<text x="122.8" y="174.9">8</text>
<text x="124.9" y="175.9">8</text>
<text x="133.4" y="174.9">8</text>
<text x="135.5" y="175.9">8</text>
<text x="142.6" y="174.9">8</text>
<text x="144.7" y="175.9">8</text>
<text x="31.4" y="185.4">1</text>
<text x="65.8" y="185.4">1</text>
<text x="77.7" y="185.4">1</text>
<text x="89.6" y="185.4">1</text>
<text x="101.5" y="185.4">1</text>
<text x="112.1" y="185.4">1</text>
<text x="124" y="185.4">1</text>
<text x="133.2" y="185.4">1</text>
<text x="142.5" y="185.4">1</text>
<text x="31.4" y="188.1">2</text>
<text x="31.4" y="190.7">3</text>
<text x="34.1" y="186.8">1</text>
<text x="34.1" y="189.4">2</text>
<text x="42" y="186.8">1</text>
<text x="42" y="189.4">2</text>
<text x="44.6" y="188.1">1</text>
<text x="44.6" y="190.7">2</text>
<text x="52.5" y="186.8">1</text>
<text x="52.5" y="189.4">2</text>
<text x="55.2" y="188.1">1</text>
<text x="55.2" y="190.7">2</text>
<text x="65.8" y="188.1">2</text>
<text x="65.8" y="190.7">3</text>
<text x="68.4" y="186.8">1</text>
<text x="68.4" y="189.4">2</text>
<text x="77.7" y="188.1">2</text>
<text x="77.7" y="190.7">3</text>
<text x="80.4" y="186.8">1</text>
<text x="80.4" y="189.4">2</text>
<text x="89.6" y="188.1">2</text>
<text x="89.6" y="190.7">3</text>
<text x="92.3" y="186.8">1</text>
<text x="92.3" y="189.4">2</text>
<text x="101.5" y="188.1">2</text>
<text x="101.5" y="190.7">3</text>
<text x="104.2" y="186.8">1</text>
<text x="104.2" y="189.4">2</text>
<text x="112.1" y="188.1">2</text>
<text x="112.1" y="190.7">3</text>
<text x="114.7" y="186.8">1</text>
<text x="114.7" y="189.4">2</text>
<text x="124" y="188.1">2</text>
<text x="124" y="190.7">3</text>
<text x="126.7" y="186.8">1</text>
<text x="126.7" y="189.4">2</text>
<text x="133.2" y="188.1">2</text>
<text x="133.2" y="190.7">3</text>
<text x="135.9" y="186.8">1</text>
<text x="135.9" y="189.4">2</text>
<text x="142.5" y="188.1">2</text>
<text x="142.5" y="190.7">3</text>
<text x="145.2" y="186.8">1</text>
<text x="145.2" y="189.4">2</text>
<text x="31.4" y="193.4">4</text>
<text x="31.5" y="196">5</text>
<text x="33.6" y="197.1">5</text>
<text x="34.1" y="192.1">3</text>
<text x="34.1" y="194.7">4</text>
<text x="42" y="192.1">3</text>
<text x="42" y="194.7">4</text>
<text x="42.1" y="197.4">5</text>
<text x="44.6" y="193.4">3</text>
<text x="44.6" y="196">4</text>
<text x="52.5" y="192.1">3</text>
<text x="52.5" y="194.7">4</text>
<text x="52.7" y="197.4">5</text>
<text x="55.2" y="193.4">3</text>
<text x="55.2" y="196">4</text>
<text x="65.8" y="193.4">4</text>
<text x="65.9" y="196">5</text>
<text x="68" y="197.1">5</text>
<text x="68.4" y="192.1">3</text>
<text x="68.4" y="194.7">4</text>
<text x="77.7" y="193.4">4</text>
<text x="77.8" y="196">5</text>
<text x="79.9" y="197.1">5</text>
<text x="80.4" y="192.1">3</text>
<text x="80.4" y="194.7">4</text>
<text x="89.6" y="193.4">4</text>
<text x="89.7" y="196">5</text>
<text x="91.8" y="197.1">5</text>
<text x="92.3" y="192.1">3</text>
<text x="92.3" y="194.7">4</text>
<text x="101.5" y="193.4">4</text>
<text x="101.6" y="196">5</text>
<text x="103.7" y="197.1">5</text>
<text x="104.2" y="192.1">3</text>
<text x="104.2" y="194.7">4</text>
<text x="112.1" y="193.4">4</text>
<text x="112.2" y="196">5</text>
<text x="114.3" y="197.1">5</text>
<text x="114.7" y="192.1">3</text>
<text x="114.7" y="194.7">4</text>
<text x="124" y="193.4">4</text>
<text x="124.1" y="196">5</text>
<text x="126.2" y="197.1">5</text>
<text x="126.7" y="192.1">3</text>
<text x="126.7" y="194.7">4</text>
<text x="133.2" y="193.4">4</text>
<text x="133.4" y="196">5</text>
<text x="135.5" y="197.1">5</text>
<text x="135.9" y="192.1">3</text>
<text x="135.9" y="194.7">4</text>
<text x="142.5" y="193.4">4</text>
<text x="142.6" y="196">5</text>
<text x="144.7" y="197.1">5</text>
<text x="145.2" y="192.1">3</text>
<text x="145.2" y="194.7">4</text>
<text x="31.5" y="198.7">6</text>
<text x="31.5" y="201.3">7</text>
<text x="31.5" y="204">8</text>
<text x="33.6" y="199.7">6</text>
<text x="33.6" y="202.4">7</text>
<text x="42.1" y="200">6</text>
<text x="42.1" y="202.6">7</text>
<text x="44.2" y="198.4">5</text>
<text x="44.2" y="201.1">6</text>
<text x="44.2" y="203.7">7</text>
<text x="52.7" y="200">6</text>
<text x="52.7" y="202.6">7</text>
<text x="54.8" y="198.4">5</text>
<text x="54.8" y="201.1">6</text>
<text x="54.8" y="203.7">7</text>
<text x="65.9" y="198.7">6</text>
<text x="65.9" y="201.3">7</text>
<text x="65.9" y="204">8</text>
<text x="68" y="199.7">6</text>
<text x="68" y="202.4">7</text>
<text x="77.8" y="198.7">6</text>
<text x="77.8" y="201.3">7</text>
<text x="77.8" y="204">8</text>
<text x="79.9" y="199.7">6</text>
<text x="79.9" y="202.4">7</text>
<text x="89.7" y="198.7">6</text>
<text x="89.7" y="201.3">7</text>
<text x="89.7" y="204">8</text>
<text x="91.8" y="199.7">6</text>
<text x="91.8" y="202.4">7</text>
<text x="101.6" y="198.7">6</text>
<text x="101.6" y="201.3">7</text>
<text x="101.6" y="204">8</text>
<text x="103.7" y="199.7">6</text>
<text x="103.7" y="202.4">7</text>
<text x="112.2" y="198.7">6</text>
<text x="112.2" y="201.3">7</text>
<text x="112.2" y="204">8</text>
<text x="114.3" y="199.7">6</text>
<text x="114.3" y="202.4">7</text>
<text x="124.1" y="198.7">6</text>
<text x="124.1" y="201.3">7</text>
<text x="124.1" y="204">8</text>
<text x="126.2" y="199.7">6</text>
<text x="126.2" y="202.4">7</text>
<text x="133.4" y="198.7">6</text>
<text x="133.4" y="201.3">7</text>
<text x="133.4" y="204">8</text>
<text x="135.5" y="199.7">6</text>
<text x="135.5" y="202.4">7</text>
<text x="142.6" y="198.7">6</text>
<text x="142.6" y="201.3">7</text>
<text x="142.6" y="204">8</text>
<text x="144.7" y="199.7">6</text>
<text x="144.7" y="202.4">7</text>
<text x="33.6" y="205">8</text>
<text x="42.1" y="205.3">8</text>
<text x="44.2" y="206.3">8</text>
<text x="52.7" y="205.3">8</text>
<text x="54.8" y="206.3">8</text>
<text x="68" y="205">8</text>
<text x="79.9" y="205">8</text>
<text x="91.8" y="205">8</text>
<text x="103.7" y="205">8</text>
<text x="114.3" y="205">8</text>
<text x="126.2" y="205">8</text>
<text x="135.5" y="205">8</text>
<text x="144.7" y="205">8</text>
</g>
<g font-size="1.4" fill="#00f">
<text x="79.3" y="82">1</text>
<text x="82" y="80.9">1</text>
<text x="82" y="83.6">2</text>
<text x="79.3" y="84.6">2</text>
<text x="79.3" y="87.3">3</text>
<text x="79.3" y="89.9">4</text>
<text x="82" y="86.2">3</text>
<text x="82" y="88.9">4</text>
<text x="79.3" y="92.6">5</text>
<text x="79.3" y="95.2">6</text>
<text x="82" y="91.5">5</text>
<text x="82" y="94.2">6</text>
<text x="79.3" y="109.8">1</text>
<text x="79.3" y="112.4">2</text>
<text x="82" y="108.7">1</text>
<text x="82" y="111.4">2</text>
<text x="79.3" y="115.1">3</text>
<text x="79.3" y="117.7">4</text>
<text x="82" y="114">3</text>
<text x="82" y="116.7">4</text>
<text x="82" y="119.3">5</text>
<text x="79.3" y="120.4">5</text>
<text x="79.3" y="123">6</text>
<text x="82" y="121.9">6</text>
<text x="135.3" y="125.7">26</text>
<text x="138.9" y="124.6">1</text>
<text x="135.3" y="128.3">27</text>
<text x="135.3" y="130.9">14</text>
<text x="138.9" y="127.2">2</text>
<text x="138.9" y="129.9">3</text>
<text x="135.3" y="133.6">12</text>
<text x="135.3" y="136.2">13</text>
<text x="138.9" y="132.5">4</text>
<text x="138.9" y="135.2">5</text>
<text x="138.9" y="137.8">6</text>
<text x="133.8" y="138.9">GND</text>
</g>
</svg>
